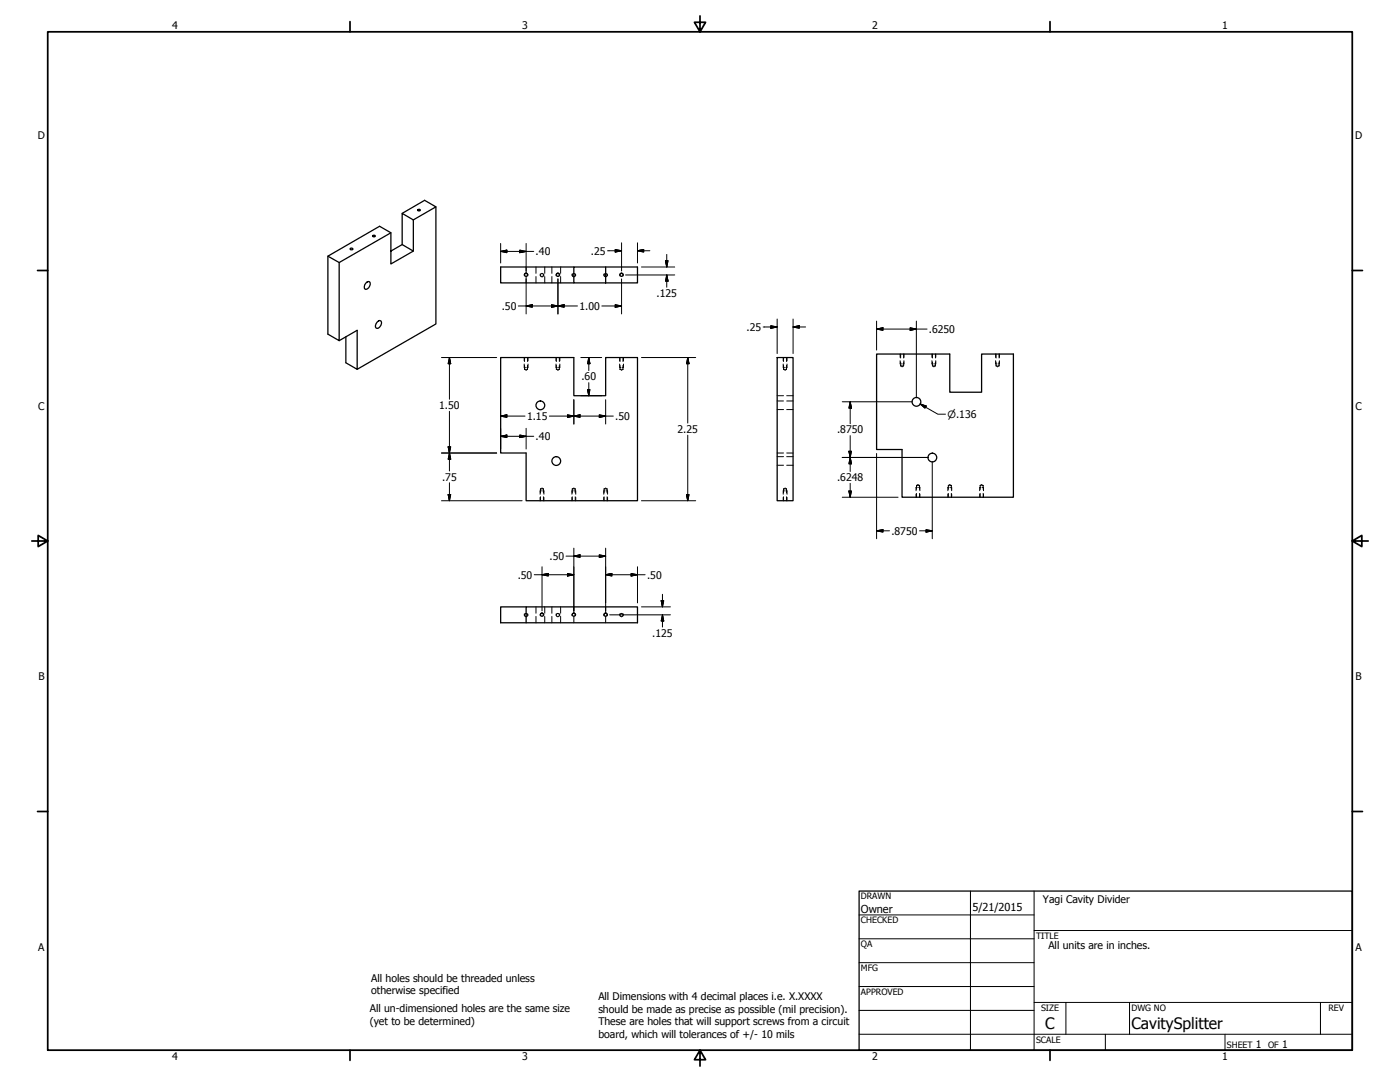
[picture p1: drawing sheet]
<svg xmlns="http://www.w3.org/2000/svg" width="559mm" height="432mm" viewBox="0 0 559 432" stroke-linecap="round" stroke-linejoin="round" font-family="sans-serif">
<!-- layer: Visible (ANSI) -->
<g fill="none" stroke="#000" stroke-width=".51">
<path d="M139.9 99.1l.4-.1 .6 .4a.73 .73 0 0 1-1.2 0zM148.7 94.2l.6-.3 .6 .3-.6 .4zM156 92.9l-20.6 11.9-4.5-2.6M160.5 97.6v-12.4l4.5 2.6v12.4M160.5 85.2l9-5.3 4.5 2.7-9 5.2M166.8 83.6l.5-.1 .5 .4-.5 .3-.7-.3zM174 82.6v46.7l-31.4 18.1M146 113l.6-.5h.9a2.24 2.24 0 0 1-1.5 3l-.4-.2a2.03 2.03 0 0 1 .4-2.3zM156 100.2l4.5-2.6 4.5 2.6-9 5.1v-12.4l-4.5-2.6-20.6 11.9v31.1l4.5 2.7v-31.2M229 106.6h12.7v6.3h-12.7zM229 106.6h-29.2v6.3h29.2M241.7 106.6h12.7v6.3h-12.7"/>
<path d="M138 134.4v10.4l4.6 2.6v-15.6l-7.2 4.2M150.6 128.5l1-.6 .4 .2a1.97 1.97 0 0 1-1.9 2.8 1.87 1.87 0 0 1 .5-2.4zM199.8 142.7h29.2v15.2h12.7v-15.2h12.7v57.1h-44.4v-19h-10.2zM310.2 142.7h6.3v57.1h-6.3zM349.9 141.3h29.2v15.2h12.7v-15.2h12.7v57.1h-44.5v-19h-10.1zM210 242.2h-10.2v6.3h54.6v-6.3h-44.4v6.3"/>
<circle cx="210" cy="109.7" r=".6"/>
<circle cx="222.7" cy="109.7" r=".6"/>
<circle cx="248.1" cy="109.7" r=".6"/>
<circle cx="215.7" cy="161.8" r="1.75"/>
<circle cx="365.8" cy="160.4" r="1.75"/>
<circle cx="222" cy="184" r="1.75"/>
<circle cx="372.1" cy="182.6" r="1.75"/>
<circle cx="216.3" cy="245.3" r=".6"/>
<circle cx="229" cy="245.3" r=".6"/>
<circle cx="241.7" cy="245.3" r=".6"/>
</g>
<!-- layer: Hidden (ANSI) -->
<g fill="none" stroke="#000" stroke-width=".4">
<path d="M210 106.6v2.5M210 110.4v2.5M213.9 106.6v2.5M213.9 110.4v2.5M215.8 110l.1-.7 .4-.2 .4 .2 .1 .7M217.4 106.6v2.5M217.4 110.4v2.5M220.3 106.6v2.5M220.3 110.4v2.5M223.8 106.6v2.5M223.8 110.4v2.5M228.5 110l.1-.7 .4-.2 .4 .2 .1 .7"/>
<path d="M241.2 110l.1-.7 .4-.2 .4 .2 .1 .7M209.2 146.6h.5M209.4 147.4h.4M209.4 147.4l.1 .1M209.4 142.7v1.6M209.4 145.8v1.6M209.8 147.6h.4M210.2 147.4h.4M210.2 146.6h.6M210.6 147.4l-.2 .1M210.6 142.7v1.6M210.6 145.8v1.6"/>
<path d="M221.9 146.6h.5M222.1 147.4h.4M222.1 147.4l.1 .1M222.1 142.7v1.6M222.1 145.8v1.6M222.5 147.6h.4M222.9 147.4h.4M222.9 146.6h.6M223.3 147.4l-.2 .1M223.3 142.7v1.6M223.3 145.8v1.6M247.3 146.6h.5"/>
<path d="M247.5 147.4h.4M247.5 147.4l.1 .1M247.5 142.7v1.6M247.5 145.8v1.6M247.9 147.6h.4M248.3 147.4h.4M248.3 146.6h.6M248.7 147.4l-.2 .1M248.7 142.7v1.6M248.7 145.8v1.6M310.2 157.9h2.5M312.6 146.6h.5"/>
<path d="M312.7 147.4h.5M312.7 147.4l.3 .1M312.7 142.7v1.6M312.7 145.8v1.6M313.2 147.6h.4M313.6 147.4h.3M313.6 146.6h.5M313.9 147.4l-.1 .1M313.9 142.7v1.6M313.9 145.8v1.6M314 157.9h2.5M359.3 145.2h.5"/>
<path d="M359.5 146h.4M359.5 146l.2 .1M359.5 141.3v1.6M359.5 144.5v1.5M359.9 146.2h.3M360.2 146h.5M360.3 145.2h.5M360.7 146l-.3 .1M360.7 141.3v1.6M360.7 144.5v1.5M372 145.2h.5M372.2 146h.4"/>
<path d="M372.2 146l.2 .1M372.2 141.3v1.6M372.2 144.5v1.5M372.6 146.2h.3M372.9 146h.5M373 145.2h.5M373.4 146l-.3 .1M373.4 141.3v1.6M373.4 144.5v1.5M397.4 145.2h.5M397.6 146h.4M397.6 146l.2 .1"/>
<path d="M397.6 141.3v1.6M397.6 144.5v1.5M398 146.2h.3M398.3 146h.5M398.4 145.2h.5M398.8 146l-.3 .1M398.8 141.3v1.6M398.8 144.5v1.5M310.2 163.4h2.5M310.2 160h2.5M314 163.4h2.5M314 160h2.5"/>
<path d="M215.6 195.9h.5M215.7 195.1h.5M215.7 195.1v1.6M215.7 198.2v1.6M215.9 195l-.2 .1M216.2 194.9h.3M216.5 195.1h.4M216.6 195.9h.5M216.7 195l.2 .1M216.9 195.1v1.6M216.9 198.2v1.6M228.3 195.9h.5"/>
<path d="M228.4 195.1h.5M228.4 195.1v1.6M228.4 198.2v1.6M228.6 195l-.2 .1M228.9 194.9h.3M229.2 195.1h.4M229.3 195.9h.5M229.4 195l.2 .1M229.6 195.1v1.6M229.6 198.2v1.6M241 195.9h.5M241.1 195.1h.5"/>
<path d="M241.1 195.1v1.6M241.1 198.2v1.6M241.3 195l-.2 .1M241.6 194.9h.3M241.9 195.1h.4M242 195.9h.5M242.1 195l.2 .1M242.3 195.1v1.6M242.3 198.2v1.6M310.2 180.8h2.5M310.2 185.7h2.5M310.2 182.2h2.5"/>
<path d="M312.6 195.9h.5M312.7 195.1h.5M312.7 195.1v1.6M312.7 198.2v1.6M313 195l-.3 .1M313.2 194.9h.4M313.6 195.1h.3M313.6 195.9h.5M313.8 195l.1 .1M313.9 195.1v1.6M313.9 198.2v1.6M314 180.8h2.5"/>
<path d="M314 185.7h2.5M314 182.2h2.5M365.6 194.5h.5M365.8 193.7h.4M365.8 193.7v1.6M365.8 196.9v1.5M366 193.6l-.2 .1M366.2 193.5h.4M366.6 193.7h.4M366.6 194.5h.6M366.8 193.6l.2 .1M367 193.7v1.6"/>
<path d="M367 196.9v1.5M378.3 194.5h.5M378.5 193.7h.4M378.5 193.7v1.6M378.5 196.9v1.5M378.7 193.6l-.2 .1M378.9 193.5h.4M379.3 193.7h.4M379.3 194.5h.6M379.5 193.6l.2 .1M379.7 193.7v1.6M379.7 196.9v1.5"/>
<path d="M391 194.5h.5M391.2 193.7h.4M391.2 193.7v1.6M391.2 196.9v1.5M391.4 193.6l-.2 .1M391.6 193.5h.4M392 193.7h.4M392 194.5h.6M392.2 193.6l.2 .1M392.4 193.7v1.6M392.4 196.9v1.5M209.5 245.6v-.7l.5-.1 .4 .1v.7"/>
<path d="M213.9 242.2v2.5M213.9 246v2.5M217.4 242.2v2.5M217.4 246v2.5M220.3 242.2v2.5M220.3 246v2.5M222.2 245.6v-.7l.5-.1 .4 .1v.7M223.8 242.2v2.5M223.8 246v2.5M229 242.2v2.5M229 246v2.5M241.7 242.2v2.5"/>
<path d="M241.7 246v2.5M247.6 245.6v-.7l.5-.1 .4 .1v.7"/>
</g>
<!-- layer: Hidden Narrow (ANSI) -->
<g fill="none" stroke="#000" stroke-width=".4">
<path d="M209.3 110.1l.2-1 .5-.1 .8 .6-.2 .5M215.6 109.3l.2 1 .5 .2 .8-.6-.1-.6M222 110.1l.2-1 .5-.1 .8 .6-.2 .5M228.3 109.3l.2 1 .5 .2 .8-.6-.1-.6M241 109.3l.2 1 .5 .2 .8-.6-.1-.6M247.4 110.1l.2-1 .5-.1 .8 .6-.2 .5M209.2 142.7v1.3M209.2 145.3v1.3M210.8 142.7v1.3M210.8 145.3v1.3M221.9 142.7v1.3M221.9 145.3v1.3"/>
<path d="M223.5 142.7v1.3M223.5 145.3v1.3M247.3 142.7v1.3M247.3 145.3v1.3M248.9 142.7v1.3M248.9 145.3v1.3M312.6 142.7v1.3M312.6 145.3v1.3M314.1 142.7v1.3M314.1 145.3v1.3M359.3 141.3v1.3M359.3 144v1.2"/>
<path d="M360.8 141.3v1.3M360.8 144v1.2M372 141.3v1.3M372 144v1.2M373.5 141.3v1.3M373.5 144v1.2M397.4 141.3v1.3M397.4 144v1.2M398.9 141.3v1.3M398.9 144v1.2M215.6 195.9v1.3M215.6 198.5v1.3"/>
<path d="M217.1 195.9v1.3M217.1 198.5v1.3M228.3 195.9v1.3M228.3 198.5v1.3M229.8 195.9v1.3M229.8 198.5v1.3M241 195.9v1.3M241 198.5v1.3M242.5 195.9v1.3M242.5 198.5v1.3M312.6 195.9v1.3M312.6 198.5v1.3"/>
<path d="M314.1 195.9v1.3M314.1 198.5v1.3M365.6 194.5v1.3M365.6 197.2v1.2M367.2 194.5v1.3M367.2 197.2v1.2M378.3 194.5v1.3M378.3 197.2v1.2M379.9 194.5v1.3M379.9 197.2v1.2M391 194.5v1.3M391 197.2v1.2"/>
<path d="M392.6 194.5v1.3M392.6 197.2v1.2M209.3 245l.2 .9 .5 .2 .8-.6-.2-.5M215.6 245.7l.2-.9 .5-.2 .8 .6-.1 .5M222 245l.2 .9 .5 .2 .8-.6-.2-.5M228.3 245.7l.2-.9 .5-.2 .8 .6-.1 .5M241 245.7l.2-.9 .5-.2 .8 .6-.1 .5M247.4 245l.2 .9 .5 .2 .8-.6-.2-.5"/>
</g>
<!-- layer: Border (ANSI) -->
<g fill="none" stroke="#000" stroke-width=".7">
<path d="M19 12.7h520.8v406.4h-520.8zM139.7 8.6v4.1M279.4 6.3v6.4l-2.2-3.8h4.4l-2.2 3.8M419.1 8.6v4.1M15 107.9h4M539.8 107.9h4M12.7 215.9h6.3l-3.8-2.2v4.4l3.8-2.2M539.8 215.9l3.8 2.2v-4.4l-3.8 2.2h6.3M15 323.8h4M539.8 323.8h4M139.7 419.1v4.1M279.4 419.1l2.2 3.8h-4.4l2.2-3.8v6.3"/>
<path d="M419.1 419.1v4.1"/>
</g>
<!-- layer: Title (ANSI) -->
<g fill="none" stroke="#000" stroke-width=".4">
<path d="M387.3 355.6v63.5M412.7 355.6v63.5M342.9 365.1h69.8M342.9 374.6h69.8M412.7 371.3h127.1M342.9 384.2h69.8M342.9 393.7h69.8M342.9 412.7h196.9M342.9 403.2h69.8M412.7 400h127.1M425.4 400v12.7M441.2 412.7v6.4"/>
<path d="M450.8 400v12.7M488.9 412.7v6.4M527 400v12.7"/>
</g>
<path d="M342.9 355.6h196.9v63.5h-196.9z" fill="none" stroke="#000" stroke-width=".51"/>
<!-- layer: Dimension (ANSI) -->
<g fill="none" stroke="#000" stroke-width=".4">
<path d="M199.8 97.2v7.8M207.5 99.8l2.5 .5-2.5 .5zM210 97.2v10.9M245.6 99.6l2.5 .5-2.5 .5zM248.1 96.9v11.2M254.4 96.9v8.1M199.8 100.3l2.5-.5v1zM199.8 100.3h13.2M210 111.3v14M222.7 111.3v14M242.5 100.1h5.6M248.1 111.3v14"/>
<path d="M249.7 109.7h19.6M254.4 100.1l2.5-.5v1zM254.4 100.1h5M256 106.6h13.3M265.6 104h1l-.5 2.6zM266.1 109.7l.5 2.5h-1zM266.1 101.5v5.1M266.1 109.7v4.9M206.9 122.1h23.6M210 122.1l2.5-.5v1zM220.2 121.6l2.5 .5-2.5 .5zM222.7 122.1l2.5-.5v1z"/>
<path d="M240.2 122.1h7.9M245.6 121.6l2.5 .5-2.5 .5zM304.6 130.5h5.6M307.7 130l2.5 .5-2.5 .5zM310.2 127.3v13.8M316.5 130.5l2.5-.5v1zM316.5 130.5h5.1M316.5 127.3v13.8M349.9 131.3l2.5-.5v1zM349.9 131.3h20.1M349.9 128.1v11.6M363.3 130.8l2.5 .5-2.5 .5z"/>
<path d="M365.8 128.1v30.7M176.2 142.7h22M179.4 142.7l.5 2.5h-1zM179.4 142.7v16.6M229 159.5v9.7M231.8 142.7h8.4M231.8 157.9h8.4M234.5 155.4h1l-.5 2.5zM235 142.7l.5 2.5h-1zM235 142.7v5.2M235 152.7v5.2M241.7 159.5v9.7"/>
<path d="M256 142.7h21.7M274.5 142.7l.5 2.5h-1zM274.5 142.7v26.1M178.9 178.3h1l-.5 2.5zM179.4 164.1v23.9M199.8 166.1l2.5-.6v1.1zM199.8 174.1l2.5-.5v1zM199.8 166.1h9.7M199.8 174.1h13.2M199.8 170.9v8.3M207.5 173.6l2.5 .5-2.5 .5zM210 170.9v8.3"/>
<path d="M219.3 166.1h25.5M226.5 165.5l2.5 .6-2.5 .5zM229 166.1l2.5-.6v1.1zM239.2 165.5l2.5 .6-2.5 .5zM274.5 173.7v26.1M336.2 160.3h28M339.3 160.3l.6 2.6h-1.1zM339.3 160.3v8.8M339.3 173.9v14.3M367.3 161.2l2.4 .9-.5 .8zM367.3 161.2l7 4.1h3.1M176.2 180.8h22"/>
<path d="M176.2 199.8h32.2M178.9 197.4h1l-.5 2.4zM179.4 180.8l.5 2.5h-1zM179.4 192.7v7.1M256 199.8h21.7M274 197.4h1l-.5 2.4zM336.2 198.4h22.3M336.2 182.6h34.3M338.8 196h1.1l-.6 2.4zM338.8 180.1h1.1l-.6 2.5zM339.3 182.6l.6 2.5h-1.1zM339.3 192.9v5.5"/>
<path d="M349.9 181v34M372.1 184.1v30.9M229 218.8v25M241.7 218.8v25M349.9 211.8l2.5-.4v.9zM349.9 211.8h5.1M367 211.8h5.1M369.6 211.4l2.5 .4-2.5 .5zM213.2 229.4h15.8M216.3 229.4l2.5-.5v1zM216.3 226.2v17.6M225.9 221.9h15.8"/>
<path d="M226.5 228.9l2.5 .5-2.5 .5zM229 221.9l2.5-.5v1zM239.2 221.4l2.5 .5-2.5 .5zM241.7 229.4l2.5-.5v1zM241.7 229.4h15.8M251.9 228.9l2.5 .5-2.5 .5zM254.4 226.2v14.4M263.9 239.7h1l-.5 2.5zM264.4 237.2v5M243.3 245.4h24.3M256 242.2h11.6M264.4 245.4l.5 2.4h-1z"/>
<path d="M264.4 245.4v4.9"/>
</g>
<g fill="#000" stroke="#000" stroke-width=".4">
<path d="M199.8 100.3l2.5-.5zM199.8 100.3l2.5-.5v1zM254.4 100.1l2.5-.5zM254.4 100.1l2.5-.5v1zM207.5 100.8l2.5-.5zM207.5 99.8l2.5 .5-2.5 .5zM245.6 100.6l2.5-.5zM245.6 99.6l2.5 .5-2.5 .5zM265.6 104l.5 2.6zM265.6 104h1l-.5 2.6zM266.1 109.7l.5 2.5zM266.1 109.7l.5 2.5h-1z"/>
<path d="M210 122.1l2.5-.5zM210 122.1l2.5-.5v1zM220.2 122.6l2.5-.5zM220.2 121.6l2.5 .5-2.5 .5zM222.7 122.1l2.5-.5zM222.7 122.1l2.5-.5v1zM245.6 122.6l2.5-.5zM245.6 121.6l2.5 .5-2.5 .5zM307.7 131l2.5-.5zM307.7 130l2.5 .5-2.5 .5zM316.5 130.5l2.5-.5zM316.5 130.5l2.5-.5v1z"/>
<path d="M349.9 131.3l2.5-.5zM349.9 131.3l2.5-.5v1zM363.3 131.8l2.5-.5zM363.3 130.8l2.5 .5-2.5 .5zM179.4 142.7l.5 2.5zM179.4 142.7l.5 2.5h-1zM234.5 155.4l.5 2.5zM234.5 155.4h1l-.5 2.5zM235 142.7l.5 2.5zM235 142.7l.5 2.5h-1zM274.5 142.7l.5 2.5zM274.5 142.7l.5 2.5h-1z"/>
<path d="M178.9 178.3l.5 2.5zM178.9 178.3h1l-.5 2.5zM199.8 166.1l2.5-.6zM199.8 166.1l2.5-.6v1.1zM199.8 174.1l2.5-.5zM199.8 174.1l2.5-.5v1zM207.5 174.6l2.5-.5zM207.5 173.6l2.5 .5-2.5 .5zM226.5 166.6l2.5-.5zM226.5 165.5l2.5 .6-2.5 .5zM229 166.1l2.5-.6zM229 166.1l2.5-.6v1.1z"/>
<path d="M239.2 166.6l2.5-.5zM239.2 165.5l2.5 .6-2.5 .5zM339.3 160.3l.6 2.6zM339.3 160.3l.6 2.6h-1.1zM367.3 161.2l2.4 .9zM367.3 161.2l2.4 .9-.5 .8zM178.9 197.4l.5 2.4zM178.9 197.4h1l-.5 2.4zM179.4 180.8l.5 2.5zM179.4 180.8l.5 2.5h-1zM274 197.4l.5 2.4zM274 197.4h1l-.5 2.4z"/>
<path d="M338.8 196l.5 2.4zM338.8 196h1.1l-.6 2.4zM338.8 180.1l.5 2.5zM338.8 180.1h1.1l-.6 2.5zM339.3 182.6l.6 2.5zM339.3 182.6l.6 2.5h-1.1zM349.9 211.8l2.5-.4zM349.9 211.8l2.5-.4v.9zM369.6 212.3l2.5-.5zM369.6 211.4l2.5 .4-2.5 .5zM216.3 229.4l2.5-.5zM216.3 229.4l2.5-.5v1z"/>
<path d="M226.5 229.9l2.5-.5zM226.5 228.9l2.5 .5-2.5 .5zM229 221.9l2.5-.5zM229 221.9l2.5-.5v1zM239.2 222.4l2.5-.5zM239.2 221.4l2.5 .5-2.5 .5zM241.7 229.4l2.5-.5zM241.7 229.4l2.5-.5v1zM251.9 229.9l2.5-.5zM251.9 228.9l2.5 .5-2.5 .5zM263.9 239.7l.5 2.5zM263.9 239.7h1l-.5 2.5z"/>
<path d="M264.4 245.4l.5 2.4zM264.4 245.4l.5 2.4h-1z"/>
</g>
<g font-size="6.3">
<text x="417.2" y="410.6">C</text>
<text x="451.6" y="410.7">CavitySplitter</text>
</g>
<g font-size="4.4">
<text x="343.7" y="364.3">Owner</text>
<text x="388.1" y="363.7">5/21/2015</text>
</g>
<g font-size="4.2">
<text x="68.7" y="11.7">4</text>
<text x="208.4" y="11.7">3</text>
<text x="348.1" y="11.7">2</text>
<text x="487.8" y="11.7">1</text>
<text x="15.1" y="55.5">D</text>
<text x="540.9" y="55.5">D</text>
<text x="213.8" y="101.9">.40</text>
<text x="235.8" y="101.6">.25</text>
<text x="262.1" y="118.5">.125</text>
<text x="200.3" y="123.6">.50</text>
<text x="231.3" y="123.6">1.00</text>
<text x="298" y="132">.25</text>
<text x="370.8" y="132.8">.6250</text>
<text x="232.1" y="151.8">.60</text>
<text x="15.2" y="163.4">C</text>
<text x="175.3" y="163.3">1.50</text>
<text x="210.4" y="167.6">1.15</text>
<text x="245.6" y="167.6">.50</text>
<text x="541" y="163.4">C</text>
<text x="270.4" y="172.8">2.25</text>
<text x="334.1" y="173">.8750</text>
<text x="213.8" y="175.6">.40</text>
<text x="176.5" y="191.8">.75</text>
<text x="334.1" y="192">.6248</text>
<text x="355.8" y="213.4">.8750</text>
<text x="219.3" y="223.5">.50</text>
<text x="206.6" y="230.9">.50</text>
<text x="258.3" y="230.9">.50</text>
<text x="260.3" y="254.2">.125</text>
<text x="15.3" y="271.4">B</text>
<text x="541.1" y="271.4">B</text>
<text x="416.3" y="360.2">Yagi Cavity Divider</text>
<text x="15.2" y="379.3">A</text>
<text x="418.5" y="378.8">All units are in inches.</text>
<text x="541" y="379.3">A</text>
<text x="148.1" y="391.8">All holes should be threaded unless</text>
<text x="148.1" y="396.8">otherwise specified</text>
<text x="238.8" y="399.1">All Dimensions with 4 decimal places i.e. X.XXXX</text>
<text x="147.6" y="404.1">All un-dimensioned holes are the same size</text>
<text x="238.8" y="404.1">should be made as precise as possible (mil precision).</text>
<text x="147.6" y="409.1">(yet to be determined)</text>
<text x="238.8" y="409.1">These are holes that will support screws from a circuit</text>
<text x="238.8" y="414.1">board, which will tolerances of +/- 10 mils</text>
<text x="501.3" y="418.3">1</text>
<text x="511.8" y="418.3">1</text>
<text x="68.7" y="423.2">4</text>
<text x="208.4" y="423.2">3</text>
<text x="348.1" y="423.2">2</text>
<text x="487.8" y="423.2">1</text>
</g>
<text font-size="4" x="378.2" y="166.8">⌀.136</text>
<g font-size="3.5">
<text x="343.7" y="358.9">DRAWN</text>
<text x="343.7" y="368.5">CHECKED</text>
<text x="413.5" y="374.6">TITLE</text>
<text x="343.7" y="378">QA</text>
<text x="343.7" y="387.5">MFG</text>
<text x="343.7" y="397.1">APPROVED</text>
<text x="415.5" y="403.4">SIZE</text>
<text x="451.6" y="403.4">DWG NO</text>
<text x="530.3" y="403.4">REV</text>
<text x="413.5" y="416.1">SCALE</text>
<text x="489.7" y="418.3">SHEET</text>
<text x="506.2" y="418.3">OF</text>
</g>
</svg>
